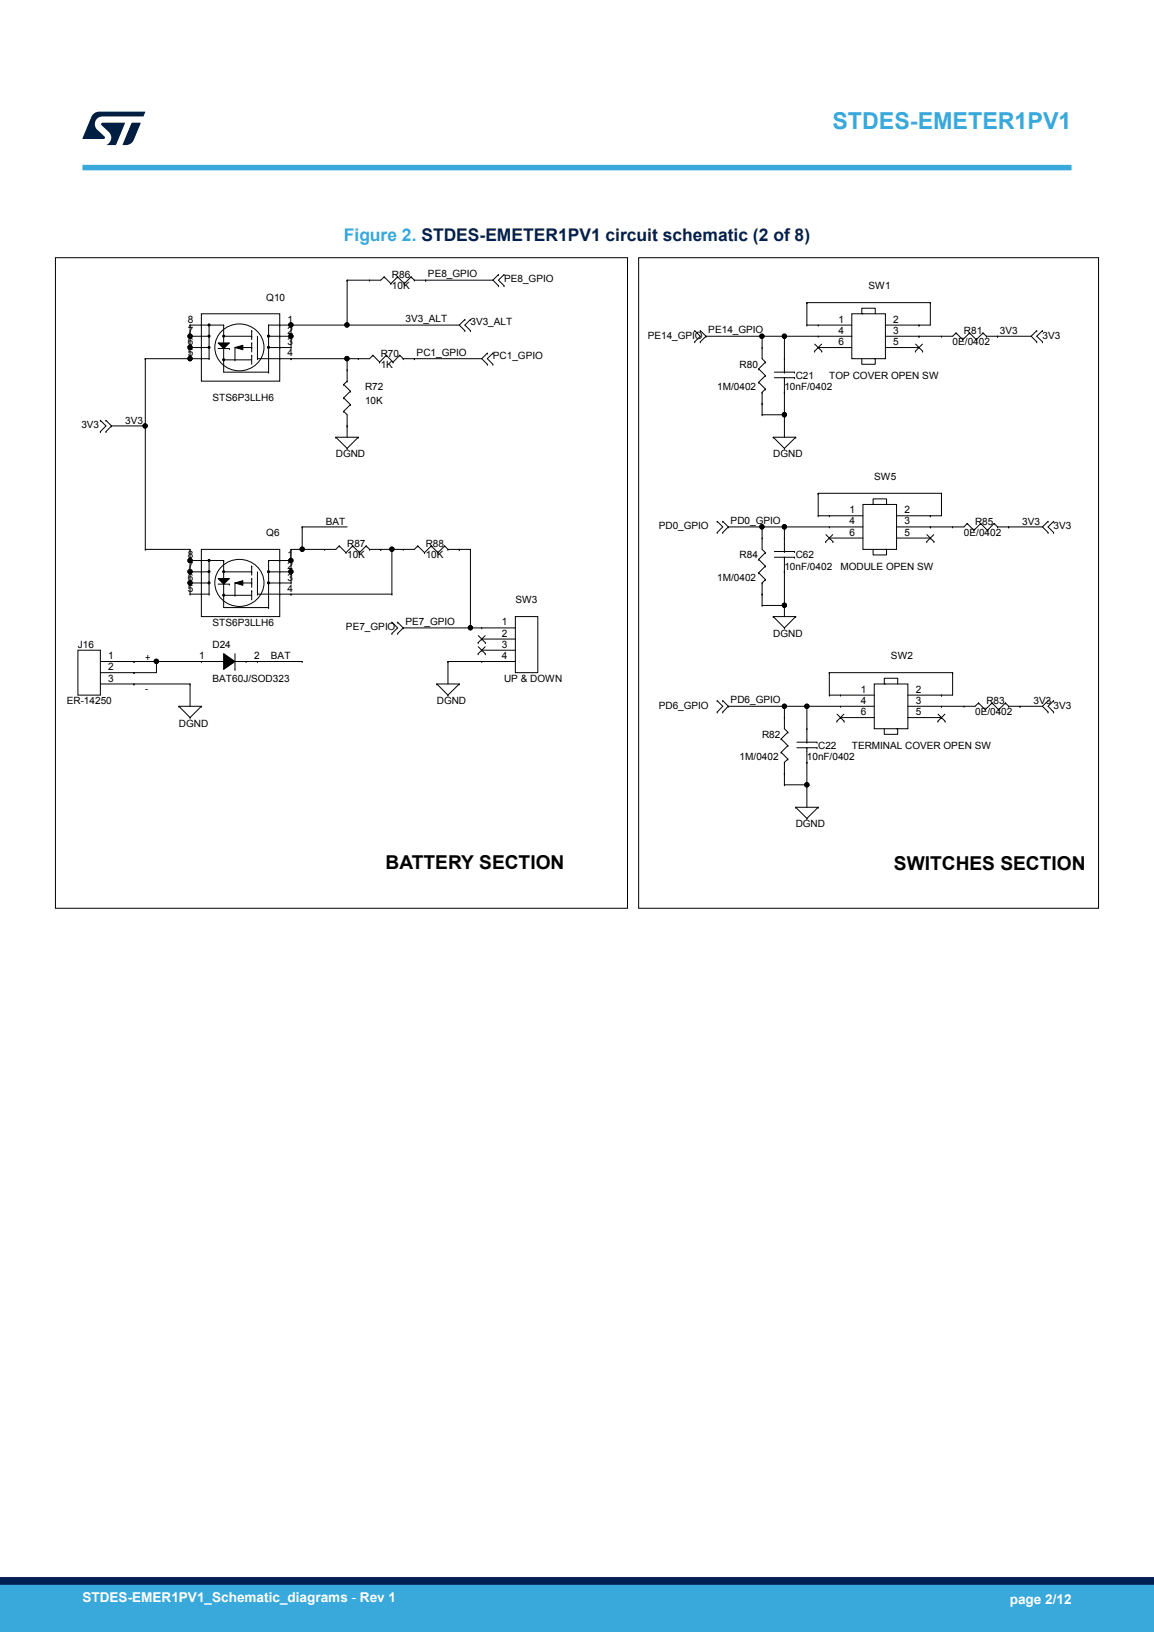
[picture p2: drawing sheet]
<svg xmlns="http://www.w3.org/2000/svg" width="210mm" height="297mm" viewBox="0 0 210 297" stroke-linecap="round" stroke-linejoin="round" font-family="sans-serif">
<g fill="none" stroke="#000" stroke-width=".18">
<path d="M10.1 46.9h104.1v118.4h-104.1zM34.6 59.2h6.1M34.6 59.2h.1M34.6 59.2v6.1M36.6 57.1h14.3v12.3h-14.3zM36.6 59.2h.1M37.9 59h.3v.3h-.3zM38 59.2v6.1M40.7 59.2h.1M40.7 59.2v3.4M48.9 59.2h.1M48.9 59.2v8.5"/>
<path d="M48.9 59.2h34.7M50.9 59.2h.1M53 59.2h.1M53 59.2v4.1M63.2 51h.1M63.2 59.2h.1M63.2 51v8.2M67.3 51h.1M69.9 50.4h.1M69.9 50.4l1.2 1.2M69.9 50.4l-.6 .6h-6.1M71.1 51.6h.1"/>
<path d="M72.4 50.4l-1.3 1.2M72.4 50.4h.1M72.4 50.4l1.2 1.2M73.6 51.6h.1M74.8 50.4l-1.2 1.2M74.8 50.4h.1M74.8 50.4l.6 .6M75.4 51h.1M75.4 51h14.3M77.5 51h.1M83.6 59.2l1 1M84.6 58.1h.1"/>
<path d="M84.6 58.1l-1 1.1M85.6 58.1h.1M85.6 58.1l-1 1.1 1 1M89.7 51l1 1M90.7 50l-1 1M90.7 50h.1M90.7 52h.1M91.7 52h.1M91.7 50h.1M91.7 50l-1 1 1 1M116.2 46.9h83.7v118.4h-83.7zM146.8 59.2h.1"/>
<path d="M146.8 55.1h.1M146.8 55.1v4.1M146.8 59.2h8.2M146.8 55.1h22.5M148.9 59.2h.1M155 57.1h6.1v8.2h-6.1zM157 57.1h-.2v-1h2.5v1M167.2 59.2h.1M169.3 55.1h.1M169.3 55.1v4.1h-8.2M18.3 76.5l1 1-1 1.1M18.3 76.5h.1"/>
<path d="M18.3 78.6h.1M19.3 78.6h.1M19.3 76.5h.1M19.3 76.5l1 1M20.3 77.5h.1M20.3 77.5l-1 1.1M20.3 77.5h6.1M26.4 65.3h11.6M26.4 65.3h.1M26.4 77.5h.1M26.4 65.3v34.7M34.6 61.2h3.4"/>
<path d="M34.6 63.3h3.4M34.6 61.2h.1M34.6 63.3h.1M34.6 65.3h.1M36.6 65.3h.1M36.6 63.3h.1M36.6 61.2h.1M37.9 63.1h.3v.2h-.3zM37.9 61h.3v.3h-.3zM38 65.3h.1M39.7 62.4h2l-1 1zM39.7 63.4h2"/>
<path d="M40.1 60.5a4.4 4.4 0 0 1 5.6-1 4.4 4.4 0 0 1 2.1 5.2 4.5 4.5 0 0 1-5.3 2.7 4.5 4.5 0 0 1-3.3-4.9l.2-.8zM40.6 65.3h.2v.3h-.2zM40.6 61h.2v.3h-.2zM40.7 65.5h.1M40.7 63.3h.1M40.7 63.3v4.4h8.2M40.7 61.2h5.1M40.7 65.5h5.1M41.7 63.4h.1M42.8 63.3l1.4-.5v.8zM42.8 65.5h.1M45.8 63.3h-3v2.2"/>
<path d="M45.8 64.7h.1M45.8 62.4h.1M45.8 60.2h.1M45.8 61.2h.1M45.8 63.3h.1M45.8 60.2v1.6M45.8 62.4v1.7M45.8 64.7v1.6M46.8 65.3h.1M46.8 61.2v4.1M48.7 61h.3v.3h-.3zM48.7 63.1h.3v.2h-.3z"/>
<path d="M48.9 67.7h.1M48.9 61.2h4.1M48.9 63.3h4.1M50.9 65.3h.1M50.9 61.2h.1M50.9 63.3h.1M53 61.2h.1M53 63.3h.1M53 65.3h.1M61.1 79.6h.1M61.1 79.6h4.1M61.1 79.6l2.1 2"/>
<path d="M62.5 74.9h.1M62.5 72.4h.1M62.5 70h.1M62.5 72.4l1.3 1.2M62.5 70l1.3 1.2M62.5 74.9l.7 .6v4.1M63.2 69.4l-.7 .6M63.2 69.4h.1M63.2 77.5h.1M63.2 67.3h.1M63.2 65.3h.1M63.2 65.3v4.1"/>
<path d="M63.8 73.6l-1.3 1.3M63.8 71.2l-1.3 1.2M63.8 73.6h.1M63.8 71.2h.1M65.2 79.6h.1M65.2 65.3h.1M65.2 79.6l-2 2M67.9 64.7h.1M67.9 64.7l1.2 1.2M67.9 64.7l-.6 .6h-20.5M69.1 65.9h.1M70.3 64.7l-1.2 1.2"/>
<path d="M70.3 64.7h.1M70.3 64.7l1.2 1.2M71.5 65.9h.1M72.7 64.7h.1M72.7 64.7l.7 .6M72.7 64.7l-1.2 1.2M73.4 65.3h.1M73.4 65.3h14.3M75.4 65.3h.1M84.6 60.2h.1M85.6 60.2h.1M87.7 65.3l1 1"/>
<path d="M88.7 64.3h.1M88.7 66.3h.1M88.7 64.3l-1 1M89.7 66.3h.1M89.7 64.3h.1M89.7 64.3l-1 1 1 1M126.4 60.2h.1M126.4 62.2h.1M126.4 60.2l1 1-1 1M127.4 60.2l1.1 1M127.4 62.2h.1M127.4 60.2h.1"/>
<path d="M128.5 61.2h.1M128.5 61.2l-1.1 1M128.5 61.2h26.5M138.1 67.1h.1M138.1 69.6h.1M138.1 67.1l1.2 1.3M138.1 69.6l1.2 1.2M138.7 75.5h4M138.7 71.4h.1M138.7 63.3h.1M138.7 73.5h.1M138.7 61.2h.1"/>
<path d="M138.7 75.5h.1M138.7 61.2v4.1l.6 .6M138.7 71.4v4.1M139.3 65.9h.1M139.3 68.4h.1M139.3 70.8h.1M139.3 65.9l-1.2 1.2M139.3 68.4l-1.2 1.2M139.3 70.8l-.6 .6M140.7 79.6h.1M140.7 79.6h4.1M140.7 79.6l2 2"/>
<path d="M140.9 68.7h3.7M140.9 67.7h3.7M142.7 67.7h.1M142.7 68.7h.1M142.7 65.3h.1M142.7 71.4h.1M142.7 61.2h.1M142.7 75.5h.1M142.7 61.2v6.5M142.7 68.7v10.9M144.6 68.7h.1M144.6 67.7h.1"/>
<path d="M144.8 79.6h.1M144.8 79.6l-2.1 2M148.2 63.9h.1M148.3 62.6l1.2 1.3M148.9 63.3h6.1M148.9 61.2h.1M148.9 63.3h.1M149.5 62.6l-1.3 1.3M149.5 63.9h.1M156.8 65.3v1h2.5v-1h-.2M161.1 63.3h6.1M166.6 63.9h.1"/>
<path d="M166.6 62.6l1.3 1.3M167.2 61.2h.1M167.2 63.3h.1M167.9 62.6l-1.3 1.3M167.9 63.9h.1M171.3 61.2h.1M174 60.6h.1M174 60.6l1.2 1.2M174 60.6l-.6 .6h-12.3M175.2 61.8h.1M176.4 60.6l-1.2 1.2M176.4 60.6h.1"/>
<path d="M176.4 60.6l1.3 1.2M177.7 61.8h.1M178.9 60.6h.1M178.9 60.6l.6 .6M178.9 60.6l-1.2 1.2M179.5 61.2h.1M179.5 61.2h8.1M181.5 61.2h.1M187.6 61.2l1.1 1M188.7 60.2l-1.1 1M188.7 60.2h.1M188.7 62.2h.1"/>
<path d="M189.7 62.2h.1M189.7 60.2h.1M189.7 60.2l-1 1 1 1M26.4 100h8.2M26.4 100h.1M34.6 100h.1M34.6 100v8.1M36.6 100h14.3v12.2h-14.3zM53 100h.1M53 100v6.1M55 95.9h8.2M55 100h.1"/>
<path d="M55 95.9h.1M55 95.9v4.1M59.1 100h.1M61.7 99.4h.1M61.7 99.4l1.3 1.2M61.7 99.4l-.6 .6h-8.1M63.2 81.6h.1M64.2 99.4l-1.2 1.2M64.2 99.4h.1M64.2 99.4l1.2 1.2M66.6 99.4l-1.2 1.2M66.6 99.4h.1"/>
<path d="M66.6 99.4l.7 .6M67.3 100h.1M69.3 100h.1M71.3 100h.1M71.3 100v8.1M73.4 100h.1M76 99.4l-.6 .6h-8.1M76 99.4h.1M76 99.4l1.3 1.2M78.5 99.4h.1M78.5 99.4l1.2 1.2M78.5 99.4l-1.2 1.2"/>
<path d="M80.9 99.4h.1M80.9 99.4l.6 .6M80.9 99.4l-1.2 1.2M81.5 100h.1M81.5 100h4.1M83.6 100h.1M85.6 100h.1M85.6 100v14.3M130.5 94.9h.1M130.5 96.9h.1M130.5 94.9l1 1-1 1M131.5 96.9h.1"/>
<path d="M131.5 94.9h.1M131.5 94.9l1 1M132.5 95.9h.1M132.5 95.9l-1 1M132.5 95.9h24.5M138.7 97.9h.1M138.7 95.9h.1M138.7 95.9v4.1l.6 .6M142.7 81.6h.1M142.7 97.9h.1M142.7 95.9h.1M142.7 95.9v4.5"/>
<path d="M148.9 93.9h8.1M148.9 89.8h22.4M148.9 89.8h.1M148.9 93.9h.1M148.9 89.8v4.1M150.3 98.6h.1M150.3 97.3l1.3 1.3M150.9 93.9h.1M150.9 95.9h.1M150.9 97.9h.1M150.9 97.9h6.1M151.5 97.3l-1.2 1.3"/>
<path d="M151.6 98.6h.1M157 91.8h6.2v8.2h-6.2zM158.9 100v1h2.4v-1h-.2M159.1 91.8h-.2v-1h2.4v1M163.2 97.9h6.1M168.6 98.6h.1M168.7 97.3l1.3 1.3M169.3 93.9h.1M169.3 95.9h.1M169.3 97.9h.1M169.9 97.3l-1.3 1.3M170 98.6h.1"/>
<path d="M171.3 89.8h.1M171.3 89.8v4.1h-8.1M173.4 95.9h.1M176 95.3h.1M176 95.3l1.2 1.2M176 95.3l-.6 .6h-12.2M177.2 96.5h.1M178.5 95.3h.1M178.5 95.3l1.2 1.2M178.5 95.3l-1.3 1.2M179.7 96.5h.1M180.9 95.3l-1.2 1.2"/>
<path d="M180.9 95.3h.1M180.9 95.3l.6 .6M181.5 95.9h.1M181.5 95.9h8.2M183.6 95.9h.1M189.7 95.9l1 1M190.7 94.9l-1 1M190.7 94.9h.1M190.7 96.9h.1M191.7 94.9l-1 1 1 1M191.7 96.9h.1M191.7 94.9h.1"/>
<path d="M14.2 118.3h4.1v8.2h-4.1zM34.6 104.1h3.4M34.6 102h6.1M34.6 106.1h3.4M34.6 108.1h3.4M34.6 102h.1M34.6 104.1h.1M34.6 106.1h.1M34.6 108.1h.1M36.6 108.1h.1M36.6 106.1h.1M36.6 104.1h.1"/>
<path d="M36.6 102h.1M37.9 105.9h.3v.3h-.3zM37.9 103.9h.3v.3h-.3zM37.9 101.8h.3v.3h-.3zM38 108.1h.1M38 102v6.1M39.7 105.3h2l-1 1zM39.7 106.3h2M40.1 103.3a4.4 4.4 0 0 1 5.6-1 4.4 4.4 0 0 1 2.1 5.3 4.5 4.5 0 0 1-5.7 2.5 4.5 4.5 0 0 1-2.7-5.5zM40.6 108.2h.2v.3h-.2zM40.6 103.9h.2v.3h-.2zM40.7 108.3h.1"/>
<path d="M40.7 106.1h.1M40.7 102h.1M40.7 102v3.5M40.7 106.1v4.5h8.2M40.7 104.1h5.1M40.7 119l2.1 1.4-2.1 1.4zM40.7 108.3h5.1M41.7 106.3h.1M42.8 106.1l1.4-.4v.8zM42.8 108.3h.1M42.8 119v2.8M45.8 106.1h-3v2.2"/>
<path d="M45.8 107.5h.1M45.8 105.3h.1M45.8 103h.1M45.8 104.1h.1M45.8 106.1h.1M45.8 103v1.7M45.8 105.3v1.6M45.8 107.5v1.7M46.8 108.1h.1M46.8 104.1v4M46.8 108.1h24.5M48.7 103.9h.3v.3h-.3z"/>
<path d="M48.7 105.9h.3v.3h-.3zM48.9 110.6h.1M48.9 102h.1M48.9 102v8.6M48.9 104.1h4.1M48.9 102h4.1M48.9 106.1h4.1M50.9 102h.1M50.9 108.1h.1M50.9 104.1h.1M50.9 106.1h.1M53 102h.1"/>
<path d="M53 104.1h.1M53 106.1h.1M53 108.1h.1M63 100.6h.1M65.4 100.6h.1M71.3 113.2l1.1 1.1-1.1 1M71.3 113.2h.1M71.3 115.3h.1M71.3 108.1h.1M72.4 113.2l1 1.1M72.4 115.3h.1M72.4 113.2h.1"/>
<path d="M73.4 114.3h20.4M73.4 114.3h.1M73.4 114.3l-1 1M77.3 100.6h.1M79.7 100.6h.1M85.6 114.3h.1M87 117h.1M87 119h.1M87 115.7l1.3 1.3M87 117.7l1.3 1.3M87.7 116.3h6.1M87.7 118.3h6.1"/>
<path d="M87.7 114.3h.1M87.7 116.3h.1M87.7 118.3h.1M88.3 115.7l-1.3 1.3M88.3 117.7l-1.3 1.3M88.3 117h.1M88.3 119h.1M93.8 112.2h4.1v10.2h-4.1zM138.1 101.8h.1M138.1 104.2h.1M138.1 101.8l1.2 1.2M138.1 104.2l1.2 1.3"/>
<path d="M138.7 110.2h4M138.7 106.1h.1M138.7 108.1h.1M138.7 110.2h.1M138.7 106.1v4.1M139.3 100.6h.1M139.3 103h.1M139.3 105.5h.1M139.3 100.6l-1.2 1.2M139.3 103l-1.2 1.2M139.3 105.5l-.6 .6M140.7 112.2h.1"/>
<path d="M140.7 112.2h4.1M140.7 112.2l2 2.1M140.9 101.4h3.7M140.9 100.4h3.7M142.7 114.3h.1M142.7 100.4h.1M142.7 101.4h.1M142.7 104.1h.1M142.7 110.2h.1M142.7 101.4v10.8M144.6 101.4h.1M144.6 100.4h.1"/>
<path d="M144.8 112.2h.1M144.8 112.2l-2.1 2.1M18.3 124.5h16.3M18.3 120.4h22.4M24.4 120.4h.1M24.4 122.4h.1M24.4 124.5h.1M28.5 120.4h.1M28.5 120.4v2h-10.2M32.6 128.5l2 2.1M32.6 128.5h.1M32.6 128.5h4"/>
<path d="M34.6 130.6h.1M34.6 124.5h.1M34.6 124.5v4M36.6 128.5h.1M36.6 120.4h.1M36.6 128.5l-2 2.1M40.7 120.4h.1M42.8 121.8h.1M42.8 120.4h12.2M44.8 120.4h.1M46.8 120.4h.1M55 120.4h.1"/>
<path d="M79.5 124.5l2 2M79.5 124.5h.1M79.5 124.5h4.1M81.5 126.5h.1M81.5 120.4h.1M81.5 120.4v4.1M81.5 120.4h12.3M83.6 124.5h.1M83.6 124.5l-2.1 2M87.7 120.4h.1M130.5 127.5h.1M130.5 129.6h.1"/>
<path d="M130.5 127.5l1 1-1 1.1M131.5 129.6h.1M131.5 127.5h.1M131.5 127.5l1 1M132.5 128.5h.1M132.5 128.5l-1 1.1M132.5 128.5h26.6M142.1 134.5h.1M142.1 136.9h.1M142.1 134.5l1.3 1.2M142.1 136.9l1.3 1.2M142.7 138.7h.1"/>
<path d="M142.7 130.6h.1M142.7 128.5h.1M142.7 128.5v4.1l.7 .6M142.7 138.7v4.1M143.4 133.2h.1M143.4 135.7h.1M143.4 138.1h.1M143.4 133.2l-1.3 1.3M143.4 135.7l-1.3 1.2M143.4 138.1l-.7 .6M145 136.1h3.7M145 135.1h3.7"/>
<path d="M146.8 135.1h.1M146.8 136.1h.1M146.8 132.6h.1M146.8 138.7h.1M146.8 128.5h.1M146.8 128.5v6.6M146.8 136.1v10.8M148.7 136.1h.1M148.7 135.1h.1M150.9 126.5h.1M150.9 122.4h.1M150.9 122.4v4.1"/>
<path d="M150.9 126.5h8.2M150.9 122.4h22.5M152.3 131.2h.1M152.3 130l1.3 1.2M152.9 130.6h6.2M152.9 126.5h.1M152.9 128.5h.1M152.9 130.6h.1M153.6 130l-1.3 1.2M153.6 131.2h.1M159.1 124.5h6.1v8.1h-6.1zM160.9 132.6v1h2.5v-1h-.2"/>
<path d="M161.1 124.5h-.2v-1.1h2.5v1.1M165.2 130.6h6.1M170.7 131.2h.1M170.7 130l1.3 1.2M171.3 126.5h.1M171.3 128.5h.1M171.3 130.6h.1M172 130l-1.3 1.2M172 131.2h.1M173.4 122.4h.1M173.4 122.4v4.1h-8.2M175.4 128.5h.1"/>
<path d="M178.1 127.9l-.7 .6h-12.2M178.1 127.9h.1M178.1 127.9l1.2 1.3M179.3 129.2h.1M180.5 127.9l-1.2 1.3M180.5 127.9h.1M180.5 127.9l1.2 1.3M181.7 129.2h.1M183 127.9h.1M183 127.9l.6 .6M183 127.9l-1.3 1.3M183.6 128.5h.1"/>
<path d="M183.6 128.5h6.1M185.6 128.5h.1M189.7 128.5l1 1.1M190.7 127.5l-1 1M190.7 127.5h.1M190.7 129.6h.1M191.7 127.5l-1 1 1 1.1M191.7 129.6h.1M191.7 127.5h.1M142.7 142.8h4.1M142.7 140.8h.1M142.7 142.8h.1"/>
<path d="M144.8 146.9l2 2M144.8 146.9h.1M144.8 146.9h4.1M146.8 148.9h.1M146.8 142.8h.1M148.9 146.9h.1M148.9 146.9l-2.1 2"/>
<circle cx="52.9" cy="59.1" r=".39"/>
<circle cx="63.1" cy="59.1" r=".39"/>
<circle cx="26.4" cy="77.5" r=".39"/>
<circle cx="34.6" cy="65.3" r=".4"/>
<circle cx="34.6" cy="63.2" r=".39"/>
<circle cx="34.6" cy="61.2" r=".39"/>
<circle cx="52.9" cy="61.2" r=".39"/>
<circle cx="63.1" cy="65.3" r=".4"/>
<circle cx="138.7" cy="61.2" r=".39"/>
<circle cx="142.7" cy="75.5" r=".4"/>
<circle cx="142.7" cy="61.2" r=".39"/>
<circle cx="55" cy="99.9" r=".39"/>
<circle cx="71.3" cy="99.9" r=".39"/>
<circle cx="138.6" cy="95.9" r=".4"/>
<circle cx="142.7" cy="95.9" r=".4"/>
<circle cx="34.6" cy="106.1" r=".4"/>
<circle cx="34.6" cy="104" r=".39"/>
<circle cx="34.6" cy="102" r=".39"/>
<circle cx="52.9" cy="102" r=".39"/>
<circle cx="52.9" cy="104" r=".39"/>
<circle cx="85.6" cy="114.2" r=".39"/>
<circle cx="142.7" cy="110.1" r=".39"/>
<circle cx="28.5" cy="120.4" r=".4"/>
<circle cx="142.7" cy="128.5" r=".39"/>
<circle cx="146.8" cy="128.5" r=".39"/>
<circle cx="146.8" cy="142.8" r=".39"/>
</g>
<g fill="#000">
<path d="M39.7 62.4h2l-1 1zM42.8 63.3l1.4-.5v.8zM39.7 105.3h2l-1 1zM42.8 106.1l1.4-.4v.8z"/>
<path d="M37.9 59h.3v.3h-.3z" fill-rule="evenodd"/>
<path d="M37.9 63.1h.3v.2h-.3z" fill-rule="evenodd"/>
<path d="M37.9 61h.3v.3h-.3z" fill-rule="evenodd"/>
<path d="M40.6 65.3h.2v.3h-.2z" fill-rule="evenodd"/>
<path d="M40.6 61h.2v.3h-.2z" fill-rule="evenodd"/>
<path d="M48.7 61h.3v.3h-.3z" fill-rule="evenodd"/>
<path d="M48.7 63.1h.3v.2h-.3z" fill-rule="evenodd"/>
<path d="M37.9 105.9h.3v.3h-.3z" fill-rule="evenodd"/>
<path d="M37.9 103.9h.3v.3h-.3z" fill-rule="evenodd"/>
<path d="M37.9 101.8h.3v.3h-.3z" fill-rule="evenodd"/>
<path d="M40.6 108.2h.2v.3h-.2z" fill-rule="evenodd"/>
<path d="M40.6 103.9h.2v.3h-.2z" fill-rule="evenodd"/>
<path d="M48.7 103.9h.3v.3h-.3z" fill-rule="evenodd"/>
<path d="M48.7 105.9h.3v.3h-.3z" fill-rule="evenodd"/>
<path d="M40.7 119l2.1 1.4-2.1 1.4z" fill-rule="evenodd"/>
<circle cx="52.9" cy="59.1" r=".39"/>
<circle cx="63.1" cy="59.1" r=".39"/>
<circle cx="26.4" cy="77.5" r=".39"/>
<circle cx="34.6" cy="65.3" r=".4"/>
<circle cx="34.6" cy="63.2" r=".39"/>
<circle cx="34.6" cy="61.2" r=".39"/>
<circle cx="52.9" cy="61.2" r=".39"/>
<circle cx="63.1" cy="65.3" r=".4"/>
<circle cx="138.7" cy="61.2" r=".39"/>
<circle cx="142.7" cy="75.5" r=".4"/>
<circle cx="142.7" cy="61.2" r=".39"/>
<circle cx="55" cy="99.9" r=".39"/>
<circle cx="71.3" cy="99.9" r=".39"/>
<circle cx="138.6" cy="95.9" r=".4"/>
<circle cx="142.7" cy="95.9" r=".4"/>
<circle cx="34.6" cy="106.1" r=".4"/>
<circle cx="34.6" cy="104" r=".39"/>
<circle cx="34.6" cy="102" r=".39"/>
<circle cx="52.9" cy="102" r=".39"/>
<circle cx="52.9" cy="104" r=".39"/>
<circle cx="85.6" cy="114.2" r=".39"/>
<circle cx="142.7" cy="110.1" r=".39"/>
<circle cx="28.5" cy="120.4" r=".4"/>
<circle cx="142.7" cy="128.5" r=".39"/>
<circle cx="146.8" cy="128.5" r=".39"/>
<circle cx="146.8" cy="142.8" r=".39"/>
</g>
<path d="M15 30.5h180" fill="none" stroke="#39a9dc" stroke-width="1"/>
<g fill="#001e41">
<path d="M17.1 20.7l.9-.4 8.4 .1-.3 .8h-7.4a1.4 1.4 0 0 0-1.3 .8 1.4 1.4 0 0 0 .2 1.5l1.4 1.3v.4l-4 .1 1.6-4.1z"/>
<path d="M24 22.4h1.6l-1.3 3.1a1.54 1.54 0 0 1-1.4 .9l-.6-.1z"/>
<path d="M18.5 22.4h4.2l-1.6 4h-1.7a1.48 1.48 0 0 0 .4-2.4l-1.3-1.2-.1-.2z"/>
</g>
<g fill="#39a9dc">
<path d="M0 288.4h210v8.6h-210z" fill-rule="evenodd"/>
<path d="M-.1 288.4h210.2v4.4h-210.2z" fill-rule="evenodd"/>
</g>
<path d="M0 287.7h210" fill="none" stroke="#002052" stroke-width="1.4"/>
<text font-size="4.2" fill="#39a9dc" x="151.5" y="23.5">STDES-EMETER1PV1</text>
<g font-size="3.5">
<text x="70.2" y="158.2">BATTERY SECTION</text>
<text x="162.7" y="158.4">SWITCHES SECTION</text>
</g>
<text font-size="3.2" fill="#39a9dc" x="62.6" y="43.8">Figure 2. STDES-EMETER1PV1 circuit schematic (2 of 8)</text>
<g font-size="2.5" fill="#fff">
<text x="15" y="291.6">STDES-EMER1PV1_Schematic_diagrams - Rev 1</text>
<text x="183.7" y="291.9">page 2/12</text>
</g>
<g font-size="1.8">
<text x="71.3" y="50.6">R86</text>
<text x="71.3" y="52.6">10K</text>
<text x="77.9" y="50.4">PE8_GPIO</text>
<text x="91.7" y="51.4">PE8_GPIO</text>
<text x="158" y="52.6">SW1</text>
<text x="34.2" y="58.7">8</text>
<text x="48.5" y="54.7">Q10</text>
<text x="52.3" y="58.7">1</text>
<text x="73.8" y="58.6">3V3_ALT</text>
<text x="85.6" y="59.2">3V3_ALT</text>
<text x="152.6" y="58.7">1</text>
<text x="162.6" y="58.7">2</text>
<text x="34.2" y="60.7">7</text>
<text x="34.2" y="62.8">6</text>
<text x="34.2" y="64.8">5</text>
<text x="52.3" y="60.7">2</text>
<text x="52.3" y="62.8">3</text>
<text x="52.3" y="64.8">4</text>
<text x="69.3" y="64.9">R70</text>
<text x="75.8" y="64.7">PC1_GPIO</text>
<text x="89.7" y="65.3">PC1_GPIO</text>
<text x="117.9" y="61.6">PE14_GPIO</text>
<text x="128.9" y="60.6">PE14_GPIO</text>
<text x="152.6" y="60.7">4</text>
<text x="152.6" y="62.8">6</text>
<text x="162.6" y="60.7">3</text>
<text x="162.6" y="62.8">5</text>
<text x="173.4" y="62.8">0E/0402</text>
<text x="175.4" y="60.8">R81</text>
<text x="181.9" y="60.8">3V3</text>
<text x="189.7" y="61.6">3V3</text>
<text x="66.4" y="71">R72</text>
<text x="69.3" y="66.9">1K</text>
<text x="130.5" y="71">1M/0402</text>
<text x="134.6" y="66.9">R80</text>
<text x="142.7" y="71">10nF/0402</text>
<text x="144.8" y="68.9">C21</text>
<text x="150.9" y="68.9">TOP COVER OPEN SW</text>
<text x="14.8" y="77.9">3V3</text>
<text x="22.8" y="77.1">3V3</text>
<text x="38.7" y="73">STS6P3LLH6</text>
<text x="66.4" y="73.5">10K</text>
<text x="61.1" y="83.2">DGND</text>
<text x="140.7" y="83.2">DGND</text>
<text x="159.1" y="87.3">SW5</text>
<text x="59.3" y="95.5">BAT</text>
<text x="133" y="95.3">PD0_GPIO</text>
<text x="154.6" y="93.4">1</text>
<text x="154.6" y="95.4">4</text>
<text x="164.6" y="93.4">2</text>
<text x="164.6" y="95.4">3</text>
<text x="177.4" y="95.5">R85</text>
<text x="186" y="95.5">3V3</text>
<text x="34.2" y="101.6">8</text>
<text x="48.5" y="97.5">Q6</text>
<text x="52.3" y="101.6">1</text>
<text x="63.2" y="99.6">R87</text>
<text x="63.2" y="101.6">10K</text>
<text x="77.5" y="99.6">R88</text>
<text x="77.5" y="101.6">10K</text>
<text x="119.9" y="96.3">PD0_GPIO</text>
<text x="134.6" y="101.6">R84</text>
<text x="144.8" y="101.6">C62</text>
<text x="154.6" y="97.5">6</text>
<text x="164.6" y="97.5">5</text>
<text x="175.4" y="97.5">0E/0402</text>
<text x="191.7" y="96.3">3V3</text>
<text x="34.2" y="103.6">7</text>
<text x="34.2" y="105.6">6</text>
<text x="34.2" y="107.7">5</text>
<text x="52.3" y="103.6">2</text>
<text x="52.3" y="105.6">3</text>
<text x="52.3" y="107.7">4</text>
<text x="130.5" y="105.7">1M/0402</text>
<text x="142.7" y="103.6">10nF/0402</text>
<text x="152.9" y="103.6">MODULE OPEN SW</text>
<text x="38.7" y="113.9">STS6P3LLH6</text>
<text x="73.8" y="113.7">PE7_GPIO</text>
<text x="91.3" y="113.8">1</text>
<text x="93.8" y="109.8">SW3</text>
<text x="14.2" y="117.9">J16</text>
<text x="19.7" y="119.9">1</text>
<text x="36.2" y="119.9">1</text>
<text x="38.7" y="117.9">D24</text>
<text x="46.2" y="119.9">2</text>
<text x="49.3" y="120">BAT</text>
<text x="63" y="114.7">PE7_GPIO</text>
<text x="91.3" y="115.9">2</text>
<text x="91.3" y="117.9">3</text>
<text x="91.3" y="119.9">4</text>
<text x="140.7" y="115.9">DGND</text>
<text x="162.1" y="120">SW2</text>
<text x="19.7" y="122">2</text>
<text x="19.7" y="124">3</text>
<text x="26.4" y="120.2">+</text>
<text x="26.4" y="125.9">-</text>
<text x="38.7" y="124.1">BAT60J/SOD323</text>
<text x="91.7" y="124.1">UP &amp; DOWN</text>
<text x="12.1" y="128.1">ER-14250</text>
<text x="79.5" y="128.1">DGND</text>
<text x="119.9" y="129">PD6_GPIO</text>
<text x="133" y="128">PD6_GPIO</text>
<text x="156.6" y="126.1">1</text>
<text x="156.6" y="128.1">4</text>
<text x="156.6" y="130.1">6</text>
<text x="166.6" y="126.1">2</text>
<text x="166.6" y="128.1">3</text>
<text x="166.6" y="130.1">5</text>
<text x="177.4" y="130.2">0E/0402</text>
<text x="179.5" y="128.1">R83</text>
<text x="188.1" y="128.1">3V3</text>
<text x="191.7" y="129">3V3</text>
<text x="32.6" y="132.2">DGND</text>
<text x="138.7" y="134.3">R82</text>
<text x="148.9" y="136.3">C22</text>
<text x="155" y="136.3">TERMINAL COVER OPEN SW</text>
<text x="134.6" y="138.3">1M/0402</text>
<text x="146.8" y="138.3">10nF/0402</text>
<text x="144.8" y="150.6">DGND</text>
</g>
</svg>
